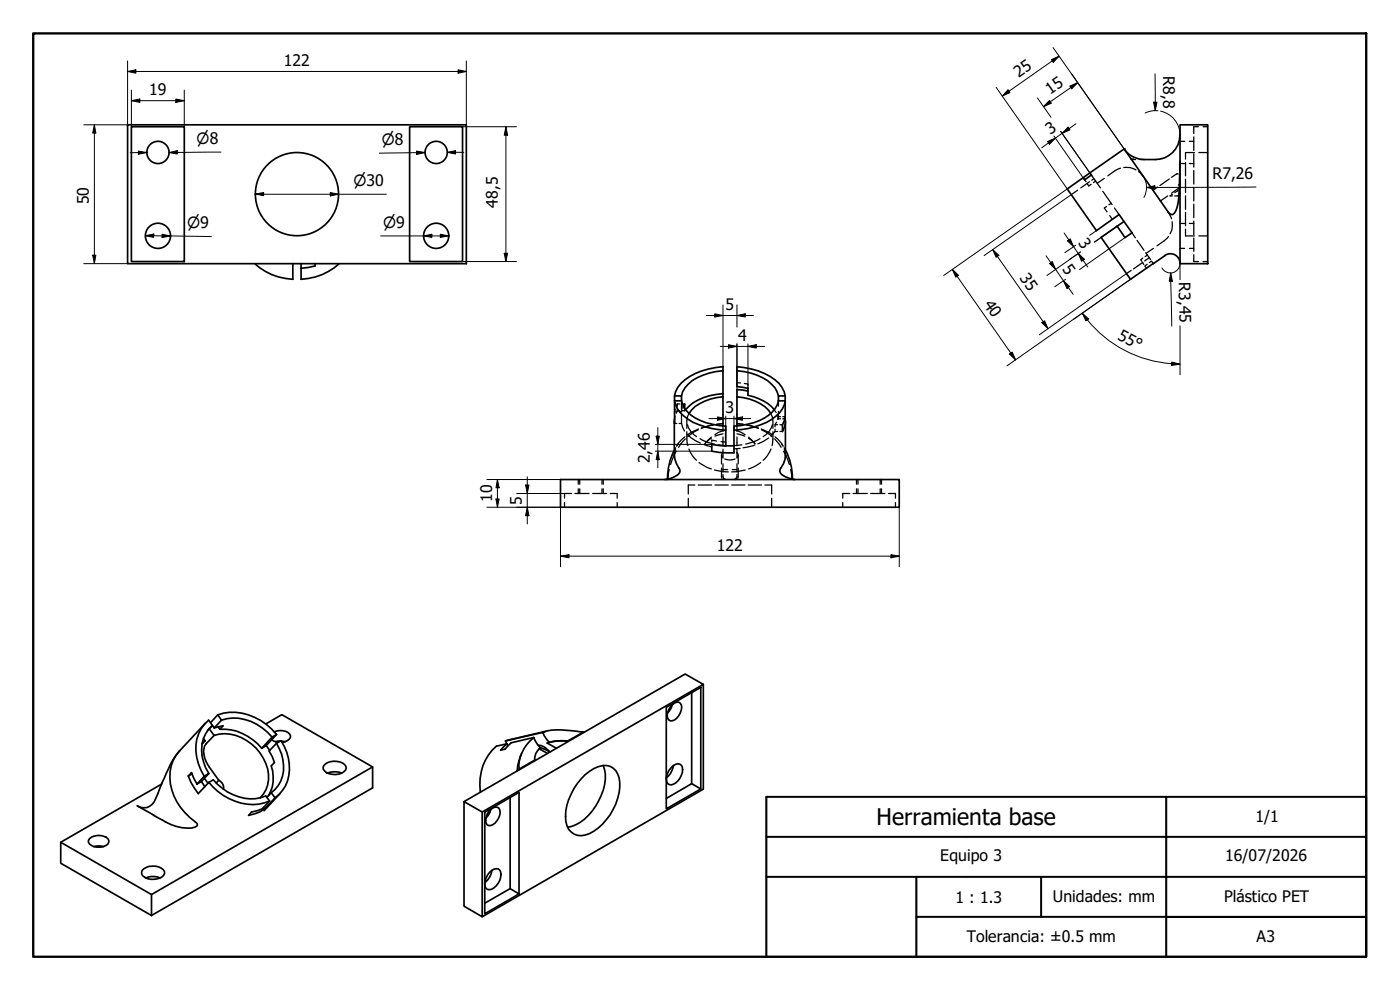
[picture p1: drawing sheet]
<svg xmlns="http://www.w3.org/2000/svg" width="420mm" height="297mm" viewBox="0 0 420 297" stroke-linecap="round" stroke-linejoin="round" font-family="sans-serif">
<!-- layer: Visible (ISO) -->
<g fill="none" stroke="#000" stroke-width=".51">
<path d="M38.3 37.5h101.7v41.6h-101.7zM39.4 38h15.9v40.5h-15.9zM122.9 38h15.9v40.5h-15.9zM354.1 37.5h8.4v41.6h-8.4zM327.1 51.9l-6.8 4.8 8.8 12.5 6.8-4.8 3.8 5.4-2.1 1.5-2.3-3.4M327.1 51.9l.4 .6-2 1.5-.4-.7M337.4 44.7l13.2 18.9a1.18 1.18 0 0 0 1.3 .8 1.18 1.18 0 0 0 1-1.2 20.3 20.3 0 0 0 1-7.3l.2-7.6M337.4 44.7l-10.3 7.2M354.1 40.5a7.4 7.4 0 0 1-7.3 7.4 12.5 12.5 0 0 1-7-1l-1.5-1.1-.9-1.1M76.5 79.1a17.9 17.9 0 0 0 11.4 4.7v-4.7M90.4 79.1v4.7a17.9 17.9 0 0 0 11.4-4.7M94.6 79.1v.7l-4.2 .7"/>
<path d="M335.3 67.9l-4.8 3.3 8.8 12.6 6.8-4.8M337.3 66.5l-2 1.4M346.1 79v.1M349.6 76.6a2.89 2.89 0 0 1 4.5 2.4M349.6 76.7l-3.5 2.4M202.4 118.8v8.2v-1.3M202.4 118.8a9.6 9.6 0 0 1 6.3-6.7 25.5 25.5 0 0 1 8.3-2.1v17.8M202.4 118.8h2.1v1.5M217 119a14.7 14.7 0 0 0-9.4 4l-.8 1.1M217 118.1a16.2 16.2 0 0 0-11.3 4.8M217 111.2a17.2 17.2 0 0 0-10.5 4.1l-1.6 2.3-.4 1.2M221.2 119a14.7 14.7 0 0 1 9.4 4l.7 1.1"/>
<path d="M221.2 111.2a16.2 16.2 0 0 1 11.4 5.2l1 2.4M224.5 117.3l-3.3-.4v10.9M235.6 118.8a9.3 9.3 0 0 0-6.2-6.7 24.6 24.6 0 0 0-8.2-2.1v6l3.3 .5v2.1a13.6 13.6 0 0 1 7.8 4.3M235.6 118.8h-2v1.5M235.6 118.8v1.5M202.4 126.4v10.2a9.8 9.8 0 0 0 1.6 4.4l.1 .3a4.3 4.3 0 0 1-3.7 2.4M202.4 135a18.3 18.3 0 0 0-2.1 8.5M204.5 120.3a8.8 8.8 0 0 0 5.8 5.9 25.6 25.6 0 0 0 7.5 1.7v5.9l-4.2-.5v2.1l2.2 .3 4.5 .2v-8a17.9 17.9 0 0 0 11.5-4.3l1.5-2.2 .3-1.1M204.5 120.3h-2.1a9.3 9.3 0 0 0 5.6 6.4 26.7 26.7 0 0 0 9.8 2.4M205.1 121.9l.4-.7v1.4M217.8 133.7h2.5M233.6 120.3h2"/>
<path d="M235.6 125.7h.1M235.6 125l-.2 1.2-.6 1.2v2.1l.9-2.6-.1-1.2M235.6 120.3a9 9 0 0 1-5.5 6.4 25.7 25.7 0 0 1-9.8 2.4M235.6 120.3v5.4M235.7 126.4v10.2a8.7 8.7 0 0 1-1.6 4.5 3 3 0 0 0 2.8 2.4l1.7 .4M235.7 135a18.3 18.3 0 0 1 2.1 8.5M168.2 143.9h101.7v8.3h-101.7zM200.3 143.5v.2M200.4 143.7l-.9 .2M237.8 143.5v.2M61.6 217l-7.8 8.4a12.4 12.4 0 0 0-1.6 13.4 20.8 20.8 0 0 0 6.9 8.2 .58 .58 0 0 1-.2 1 9.4 9.4 0 0 1-7.7-.6l-10-5.6a3.6 3.6 0 0 0 5.6-2.4l.5-1.1a59.1 59.1 0 0 1 5.8-12.1l.9-1M62.8 218.7l1.5 1.9"/>
<path d="M65.3 214.5l1.2 1.6-2.2 2.3-.5-.7-1.5 1.5M65.3 214.5a16.2 16.2 0 0 1 17.7 5.9M65.3 214.5l-2.1 2.3M65.5 218l.5 .8 .9-1-2.6 .6M66 218.8a15.4 15.4 0 0 1 12.5 5.7M66.5 216.1a14.2 14.2 0 0 1 15.2 5.1M79.8 217.2l4.8-2.8 27.2 15.7v6.3l-66.3 38.3M82.3 219.6a4.2 4.2 0 0 1 4.6 .7 1.27 1.27 0 0 1-.7 1.9l-1.6 .5M162.9 219.8l.5 1 1.4 1.9M162.9 219.8l-11.2 2.5M164 219.4l-12.3 2.9M175.4 219.6h-.4a40.8 40.8 0 0 0-10.9-.3l-1.2 .5"/>
<path d="M200 212.2l10.3-6v30.5l-10.3 6zM201.7 211.5a1.66 1.66 0 0 1 2.5-.5 3.9 3.9 0 0 1-1.8 5l-.7 .3a1.51 1.51 0 0 1-1.4-.8 1.51 1.51 0 0 1 0-1.6l.8-1.7zM201.7 211.4l-.5 1.4-.9 1.1M207.6 207.8v27.3l-7.6 4.5M211.1 205.3l-66.4 38.3-5.4-3.1 66.3-38.3 5.5 3.1v31.5l-66.4 38.3M48.5 235.3l-30.3 17.4M56.5 232.8l.8 1.9 2.2 3.4 3.2-3.4M56.5 232.8l1-1 1.6 3.5M57.6 232.2l-1.1 .6M60.5 234.5l1 1.5M61.1 221.6l.4 .6M61.3 232.9l1.4-.8-2.2 2.3-1.4 .9"/>
<path d="M61.3 232.9l-2.2 2.4M61.3 233.5l1.1 1.5M61.5 222.2l-.9 1M61.5 222.2l-.9 .9M62.7 234.7a16.6 16.6 0 0 0 16.6 6.2l1.6-.6M62.7 232.1a11.4 11.4 0 0 1-.1-13.3l1.2-1.1-1.2-1.6a11.5 11.5 0 0 0-3 13.1l1.7 3.7M62.7 234.7l1.3-.7a14.8 14.8 0 0 0 14.3 5.3l1.5-.5 1.1 1.5M64.3 220.6l-2.5 2.7a6.4 6.4 0 0 0 1.1 6.9l2.8 3.9M64.3 220.6a13.2 13.2 0 0 1 15.5 8.4 9.3 9.3 0 0 1-1.7 10.4M65.7 234.1a2.54 2.54 0 0 1 1.4 2.7M65.7 234.1l-.8 .8M79.9 223.7l1.1 1.5"/>
<path d="M79.9 223.7l-1.4 .8M81.4 237.9l1.1 1.5M81.4 237.9l-1.3 1.4M81.5 221.9l.5 .4 1.5 .4M82.5 239.4l-3.1 3.3M83 223l-2.2 2.3 1.6 3.5-1 1a10.5 10.5 0 0 1-.8 8.9M83 223l1.3-.8a13.9 13.9 0 0 1 1.4 13.6l-1.9 2.6-1.3 1M83 223a11.9 11.9 0 0 1 .5 12.7l-2.1 2.2M83 220.4l-1.3 .8-3.2 3.3M83 220.4l-3.1 3.3M84.1 238l-4.9 5.3M84.1 222.4l-1.4 .2"/>
<path d="M84.4 222.4l1.1 .2M97.2 229.7a4.5 4.5 0 0 1 6.6 .3 2.58 2.58 0 0 1-3.1 2.4 3.9 3.9 0 0 1-3.7-1.6v-.6zM98.3 232a5.9 5.9 0 0 1 4.3 0M111.8 230.1l-66.3 38.3M151.7 222.3l.4 .9M152.1 223.2l-3.1 .7a15.1 15.1 0 0 0-4.9 13.8M152.1 223.2l.3 .6M153.1 239.3v27.3l-7.6 4.4M156.5 226.2l-1.1 3.5-.2 1.6M160.1 221.3l-6.7 1.6-1.8 1.9-1.4 .3 1.9-1.9M160.5 228a3.9 3.9 0 0 1 1.6-3.7l-2-3a10.2 10.2 0 0 0-4.2 9.6M161.5 223.6a4.9 4.9 0 0 1 3.5 2l-2.9-1.3"/>
<path d="M161.8 224.6l2.5 1.4M164.8 222.7l-.6 .2 2.8 1.6M165.4 222.6l1.5-.2 3.4-.1h-2.9l-2.6 .4M175.6 232.5a8 8 0 0 1 7.5-2.6 5.9 5.9 0 0 1 2.9 6.4 17.5 17.5 0 0 1-9.1 13.8 4.7 4.7 0 0 1-7.1-3.7 17.3 17.3 0 0 1 5.8-13.9zM181 229.7a12.2 12.2 0 0 1-1.3 10.5 13.7 13.7 0 0 1-9.3 8M202.1 229.7a1.57 1.57 0 0 1 1.8-.5 1.57 1.57 0 0 1 1 1.7 4.9 4.9 0 0 1-3.5 4.6 1.47 1.47 0 0 1-1.4-1.8 5.2 5.2 0 0 1 2.1-4zM202.1 229.7a6 6 0 0 1-2.1 3.7M207.6 235.1l2.7 1.6M18.2 252.7l27.3 15.7v6.3l-27.3-15.7zM26.9 251.6a4.4 4.4 0 0 1 5.5 0 1.3 1.3 0 0 1-.6 2.1 4.2 4.2 0 0 1-5.3-1v-.6zM28.2 254l1.4-.2 1.5 .2M79.1 242.3l.3 .4"/>
<path d="M80.9 240.3l-2.2 2.4-3.2 .9-.9 1.1 3.3-1.1 1.5-.9M139.3 240.5v31.4l5.4 3.2v-31.5M145.5 243.7l10.3-6v30.5l-10.3 6zM146.2 244.3l.2 .4M146.9 244l-.6 .1M147 243.7l-.6 .4M147.3 242.9a1.58 1.58 0 0 1 2.2-.6 1.58 1.58 0 0 1 .5 2.2 3.7 3.7 0 0 1-3.4 3.2 1.75 1.75 0 0 1-.7-2.4l.7-1.7zM147.3 242.9l-.6 1.4-.8 1.1M43.2 260.7a4.6 4.6 0 0 1 6.1 .7 2.05 2.05 0 0 1-2.2 2.3 4 4 0 0 1-4.6-1.4l.2-1.1zM43.8 263.4a5.1 5.1 0 0 1 4.3 0M146.9 261.8a2.2 2.2 0 0 1 3.1-.7 4.4 4.4 0 0 1-3.1 5.8 1.45 1.45 0 0 1-1.4-1.7 5.5 5.5 0 0 1 1.4-3.4zM147.6 261.2a5.7 5.7 0 0 1-2.1 3.6"/>
<path d="M153.1 266.6l2.7 1.6"/>
<circle cx="47.4" cy="45.7" r="3.3"/>
<circle cx="89.1" cy="58.2" r="12.5"/>
<circle cx="130.9" cy="45.7" r="3.3"/>
<circle cx="47.4" cy="70.8" r="3.8"/>
<circle cx="130.9" cy="70.8" r="3.8"/>
</g>
<!-- layer: Visible fina (ISO) -->
<g fill="#000">
<circle cx="162.9" cy="219.8" r=".19"/>
<circle cx="160.1" cy="221.3" r=".19"/>
</g>
<path d="M175 219.6l-4.7 2.7M160.5 228l-4.7 2.7" fill="none" stroke="#000" stroke-width=".38"/>
<!-- layer: Visible (ISO) -->
<g fill="#000">
<circle cx="337.4" cy="44.7" r=".25"/>
<circle cx="162.9" cy="219.8" r=".25"/>
</g>
<!-- layer: Oculto (ISO) -->
<g fill="none" stroke="#000" stroke-width=".38">
<path d="M359.7 38h-1.4v2.1M361.1 38h1.4M323.4 57.1l-1.9 1.3M325.5 54l.4 .5M326.3 55.2l.5 .6 .7-.5M327 54.5l-2.6 1.9M327.5 52.5l.5 .6M328.3 53.6l-.6 .5M328.4 53.7l.4 .6M328.8 54.3l1.5 2.1M328.8 54.3l-.6 .5M331 57.4l2.8 4"/>
<path d="M331.4 53.5l-2.1 1.5M336.3 50.5l-1.7 .7-2.1 1.6M337.2 50.3a5.1 5.1 0 0 1 3.7 .7M339.8 47.6l-.3 .3h1.3M340.4 47.2l-.3 .2M341.7 51.5l1.3 1.4M342.1 47.9h1.2M347.4 56.1l-1.4 1M350.5 58.8l-2.3 1.5M350.9 53.7l-2.8 2M351.9 58.3l-.7 .5h.7M353.6 52.2h-.6l-1.4 1"/>
<path d="M353.6 57.1l-1 .7M353.7 58.7l-1.1 .1M353.8 55.4l-.2 .1M353.9 52.2l.2 .2M353.9 56.2l-2.3 1.8M354.1 55.1l-.2 .2M354.1 55.8v.3M354.1 58l-.1 .4M354.1 56.7l-.3 .2M354.1 49.1h1.4M354.1 42.4h1.4M355.8 48.8v4"/>
<path d="M355.8 53.8v4M355.8 58.8v4M356.9 49.1h1.4M356.9 42.4h1.4M358.3 41.1v4M358.3 46.2v4M358.3 51.2v4M358.3 56.2v4.1M358.5 45.8h-2.7v1.9M359.8 45.8h2.7M332.1 62l-.7 .4 .8 1.1M333.1 64.7l.7 1.1"/>
<path d="M333.5 61l-.7 .5M334.5 62.4l1.4 2M339.7 69.8l1 1.6M341.2 72.1l2.1 3M342.7 78.5l.2 .3M342.9 78.8l-2.7 1.9M342.9 78.8l.4 .6M343 77.5l-.7 .5 .2 .2M343.7 79.9l.4 .6M343.9 75.9l1 1.4M344.3 79.3l-.7 .5M344.4 76.5l-.7 .5"/>
<path d="M344.9 77.3l.4 .6M344.9 77.3l-1.4 1M345.6 78.3l-.7 .5M345.7 78.5l.4 .5M346.1 74.5l-2.1 1.5M350.6 63.6l1 2M350.6 71l-1.3 1.3-2.1 1.5M351.8 66.5l-.1 2.6-.5 1.1M354.1 67h1.4M354.1 74.5h1.4M355.8 63.7v4M355.8 68.8v2h2.7"/>
<path d="M356.9 67h1.4M356.9 74.5h1.4M358.3 61.3v4M358.3 66.3v4.1M358.3 71.4v4M358.3 76.4v2.1h1.4M359.8 70.8h2.7M361.1 78.5h1.4M339.5 81.1l-1.4 1M221.2 114.8l1 .1M223.4 115l1.1 .2v.5M224.5 116.1v.4"/>
<path d="M202.4 127h.7M202.6 124.8l-.2 .9M202.6 122.7l-.2 .9h.7M202.8 134.7l-.4 1.9M202.8 134.4l-.4 .6M202.9 135.4l-1.7 4M203.3 123.2l-.4 .8M203.3 121.2v.7M203.3 122.5v.7M203.3 121.2l-.4 .8M203.3 123.2h.7M203.3 121.2h.7"/>
<path d="M203.6 133.1l-.4 .6M203.8 127h.7M204.5 127l.9 2.3M204.5 120.3v2.7M204.5 124.3v2.7M204.7 123l-.2 .6h-.7M204.8 123.2h.7M204.8 121.2h.7M205.1 121.9l-.2 .6M205.5 122.6v.3M205.5 123v.2M205.5 131l-1.9 1.9-.5 1"/>
<path d="M205.6 123.1l-.1 .1M205.7 131.7l-2.1 2.5M205.7 122.9v.1M206.1 129.5v2.2l.3 2M206.1 126.4v2.1M206.2 130.3a11.9 11.9 0 0 0 4 2.7M206.3 127.4a6 6 0 0 0 2.7 3.6M206.8 134.7a7.9 7.9 0 0 0 2.2 3.4M206.8 124.1l-.7 2.1M209.5 129l-1.1 .5-2 1.5M209.6 128.7l-3.3 1.8M209.8 138.8l2.3 1.4 1.4 .5"/>
<path d="M210.1 131.6a11.8 11.8 0 0 0 4.3 1.6M210.5 128.4l3.6-.9-3.7 1.1M211.3 133.4l2.3 .7M213.5 131.2l-1.9 1.9 1.9-1.6M213.6 132.9v.4M215 132.3l-1.4-.2v.4M215.1 127.3l1.9-.2zM215.5 133.5l2.3 .2M216.4 132.5l1.4 .1M216.5 136.6v2.6M217 129.2l-2.4 1.2M217 130.2l-2.4 .7"/>
<path d="M217 135.8l-.4 .5 .3 .9M217 127.8v1.7M217 131.1v2.7M217 134.8v2.7M217 139.2v2.4M217.5 137.7a4 4 0 0 0 3.1 0M221.2 129.2l2.4 1.2M221.2 130.2l2.3 .7M221.2 135.8l.4 1-.3 .4M221.2 127.8v1.7M221.2 131.1v2.7M221.2 134.8v2.7"/>
<path d="M221.2 139.2v2.4M221.6 136.6v2.6M222.1 134.5l-1.8 .2M222.6 133.5l-2.3 .2M223 127.3l-1.8-.2 1.9 .2M224 127.5l3.6 .9M224 127.5l3.6 1.1M224.7 131.2l1.9 1.9-1.9-1.6M226.6 133.5l-3.6 .9M228.1 131.6l-2.4 1.1-1.9 .5M228.3 138.8l-2.3 1.4-1.3 .5M228.5 128.7l3.3 1.8"/>
<path d="M228.5 129l1.2 .5 2 1.5M230.7 131.4l-3.2 1.7M231.3 124.1l.7 2.1M231.4 134.7a8.8 8.8 0 0 1-2.4 3.4M231.8 127.4a5.8 5.8 0 0 1-2.8 3.6M232 129.5l-.3 4.2M232 126.4v2.1M232.3 122.9l.6 .8M232.5 131.7l1.9 2.5M232.6 129.5l-1.3 1.3M232.6 131l1.8 1.9 .6 1M232.6 129.5h.8"/>
<path d="M232.6 127.4v.7M232.6 128.8v.7M232.6 127.4h.8M233 126.7l-.4 .7M233.4 124.6l.2 1.1M233.6 125.7h.7M233.6 120.3v1.5M233.6 123.4v1.8M233.6 125.4v.3M234.1 129.5h.7M234.1 127.4h.7M234.3 125h-.7l-.2 .8"/>
<path d="M234.6 133.1l.3 .6M234.9 125.7h.7M234.9 125h.7M235.1 135.4l1.8 4M235.3 134.4l.4 .6M235.4 134.7l.3 1.9M169.4 150.8v1.4M171.5 148.1h-2.1v1.4M172.5 148.1h4.3M173.5 143.9v1.4M173.5 146.7v1.4M174 143.9v1.4"/>
<path d="M174 146.7v1.4M177.9 148.1h4.2M180.7 143.9v1.4M180.7 146.7v1.4M181 143.9v1.4M181 146.7v1.4M183.1 148.1h2.1v1.4M185.2 150.8v1.4M200.3 143.7h.1M200.3 143.8h.1M200.5 142.6v.5M200.9 140.9l-.6 3 .1-.5"/>
<path d="M206.6 149.5v2.7M208.5 145.5h-1.9v2.7M209.5 145.5h4.1M214.4 141l4.2 .6M214.6 145.5h4M216.5 140.4l.2 3.1M217 143.7l.4 .2M217 142.4l.1 1.1M217 140.9h1.4M217.2 143.4v.2M217.4 143.7l.4 .2M217.4 143.7l.3 .2"/>
<path d="M219.6 145.5h4M219.8 140.9h1.4M220.7 143.7l-.3 .2M220.7 143.7l-.4 .2M220.9 143.4v.2M221.2 142.4l-.2 1.1M221.2 143.7l-.5 .2M221.6 140.4l-.2 3.1M223.6 141l-4 .6M224.5 145.5h4M229.6 145.5h2v2.7M231.6 149.5v2.7"/>
<path d="M237.3 140.9l.5 3-.1-.5M237.6 142.6v.5M237.8 143.8h.1M252.9 150.8v1.4M255 148.1h-2.1v1.4M256 148.1h4.3M257 143.9v1.4M257 146.7v1.4M257.5 143.9v1.4M257.5 146.7v1.4M261.3 148.1h4.3M264.2 143.9v1.4"/>
<path d="M264.2 146.7v1.4M264.5 143.9v1.4M264.5 146.7v1.4M266.6 148.1h2.1v1.4M268.7 150.8v1.4"/>
</g>
<g fill="#000">
<circle cx="354.1" cy="55.1" r=".19"/>
<circle cx="217" cy="127.1" r=".19"/>
<circle cx="221.2" cy="127.1" r=".19"/>
<circle cx="200.3" cy="143.9" r=".19"/>
<circle cx="237.7" cy="143.7" r=".19"/>
<circle cx="237.8" cy="143.8" r=".19"/>
</g>
<!-- layer: Borde (ISO) -->
<path d="M10 10h400v277.1h-400z" fill="none" stroke="#000" stroke-width=".7"/>
<path d="M230 239.1h120v12h-120zM350 239.1h60v12h-60zM230 251.1h120v12h-120zM350 251.1h60v12h-60zM275 275.1h75v12h-75zM275 263.1h37.5v12h-37.5zM312.5 263.1h37.5v12h-37.5zM350 263.1h60v12h-60h60v12h-60zM230 287.1v-24h45v24M230 287.1v-48h180v48M230 287.1h45" fill="none" stroke="#000" stroke-width=".51"/>
<!-- layer: Cota (ISO) -->
<g fill="none" stroke="#000" stroke-width=".3">
<path d="M38.3 18.3v19.2h-13.2M140 18.3v19.2M315.5 17.9l2.3-1-1.7 1.8zM316 14.3l21.4 30.4M317.8 16.9l-17 11.9M28.3 37.5l.5 2.4h-1zM28.3 37.5v41.6M38.3 21.4l2.5-.5v1.1zM38.3 21.4h101.7M39.4 30.2l2.6-.5v1zM39.4 30.2h15.9M39.4 27v11"/>
<path d="M52.8 29.7l2.5 .5-2.5 .5zM55.3 27v11M137.5 20.9l2.5 .5-2.5 .6zM138.8 38h16.2M151.8 38l.5 2.6h-1zM151.8 38v40.5M299 26.2l21.3 30.5-37.1 26M302.5 27l.6 .8-2.3 1zM311.3 29.4l4.1 5.8M315 30.1l.5 .9-2.3 1zM320.5 38.1l.6 .9-2.3 1zM321.1 25.8l2.3-1-1.8 1.9z"/>
<path d="M322.9 37.1l-10.2 7.2M323.4 24.8l-10.2 7.2M346.2 30.7h1l-.5 2.5zM346.6 22.1l.1 11.1M347.5 33.2l-2 .1-1.8 .6M348.3 33.4a7.3 7.3 0 0 1 5.8 7.1M41.5 45.3l2.6 .5-2.6 .5zM44.1 45.8h-5M50.7 45.8l2.5-.6v1zM66.3 45.6l-15.6 .2 2.5-.1M76.6 58.2l2.5-.4v.9zM76.6 58.2l39.4 .1"/>
<path d="M99.1 57.8l2.5 .5-2.5 .5zM125 45.3l2.6 .5-2.6 .5zM125 45.8h2.6l-13.7 .2M134.2 45.7l2.5-.5v1zM134.2 45.7h5M314.4 42.5l2.3-1-1.7 1.8zM316.3 40.8l9.2 13.2M321.5 58.4l-26.2 18.3M327.5 52.5l-9.2-13.1 10.5 14.9M343.1 52.8a6.1 6.1 0 0 1 .2 6.4M344.1 56.2l2.5-.5v1.1zM376.9 56.1l-32.8 .1"/>
<path d="M25.1 79.1h13.2M27.8 76.6h1l-.5 2.5zM43.6 70.7l2.6-.5-.1 1zM43.6 70.7l19.8 .3M48.6 70.3l2.5 .5-2.5 .5zM114.2 70.8h20.4M127.1 70.8l2.5-.5v.9zM132.1 70.3l2.5 .5-2.5 .4zM138.8 78.5h16.2M151.3 76h1l-.5 2.5zM297.9 74.9l1.9 1.7-.8 .6zM297.9 74.9l16.6 23.7"/>
<path d="M313.9 76.8l8.2 11.5M315 79l.8-.5 1 2.3zM319.3 69.9l7.2 10.2M320.4 72.2l.8-.5 1 2.3zM321 77.8l3.2-2.2-10 7.1M322.8 73.6l-3.2 2.2M323.6 76.1l1.8 1.7-.8 .6zM329.1 69.2l-2.1 1.4M335.3 67.9l-6.8 4.7 2-1.4M337.6 71.3l-13.6 9.6M354.1 79a2.89 2.89 0 0 1-2.2 2.8 2.89 2.89 0 0 1-3.2-1.4M354.1 79.1v4.8"/>
<path d="M212 94.7h14.1M214.5 94.2l2.5 .5-2.5 .4zM217 91.5v18.5M221.2 94.7l2.4-.5v.9zM221.2 91.5v6.7M285.8 80.8l1.9 1.8-.9 .6zM285.8 80.8l19 27.2M312.7 96.8l.8-.5 1 2.3zM319.2 84.3l1.8 1.7-.8 .6zM319.8 83.8l-3.3 2.2M322.2 95.8l17.1-12-37.1 26M324.8 94l1.9 1.7-.8 .6z"/>
<path d="M324.8 94a35.8 35.8 0 0 0 26.8 15.1M338.1 82.1l-26.2 18.3M351.3 81.9l.6 2.5h-1zM351.3 81.9l.4 15.9M354.1 97.8v14.6M216.2 103.9h13.3M218.6 103.4l2.6 .5-2.6 .5zM221.2 103.2v13.7M224.5 103.9l2.4-.5v1zM224.5 103.2v13.3M303 106.2l.8-.6 1 2.4zM351.6 109.1l2.5 .2"/>
<path d="M351.7 108.6l2.4 .7-2.5 .4zM196.7 135.4h16.9M196.7 133.3h16.9M196.9 130.9h1l-.5 2.4zM197.4 135.4l.5 2.5h-1zM197.4 128.3v12.1M212.8 125.6h12.5M215.3 125.1l2.5 .5-2.5 .5zM217.8 124.8v4.3M220.3 125.6l2.5-.5v1zM220.3 124.8v4.3M146.1 152.2h22.1v17.8"/>
<path d="M146.1 143.9h22.1M148.8 149.7h1l-.5 2.5zM149.3 143.9l.5 2.5h-1zM149.3 143.9v8.3M155.1 148.1h14.3M157.7 145.5h1l-.5 2.6zM158.2 152.2l.5 2.5h-1zM158.2 143.1v14.1M269.9 152.2v17.8M168.2 166.9l2.6-.5v1zM168.2 166.9h101.7M267.4 166.4l2.5 .5-2.5 .5z"/>
</g>
<g fill="#000">
<path d="M315.5 17.9l2.3-1-1.7 1.8zM28.3 37.5l.5 2.4h-1zM38.3 21.4l2.5-.5v1.1zM39.4 30.2l2.6-.5v1zM52.8 29.7l2.5 .5-2.5 .5zM137.5 20.9l2.5 .5-2.5 .6zM302.5 27l.6 .8-2.3 1zM315 30.1l.5 .9-2.3 1zM320.5 38.1l.6 .9-2.3 1zM321.1 25.8l2.3-1-1.8 1.9zM346.2 30.7h1l-.5 2.5zM41.5 45.3l2.6 .5-2.6 .5z"/>
<path d="M50.7 45.8l2.5-.6v1zM76.6 58.2l2.5-.4v.9zM99.1 57.8l2.5 .5-2.5 .5zM125 45.3l2.6 .5-2.6 .5zM134.2 45.7l2.5-.5v1zM151.8 38l.5 2.6h-1zM314.4 42.5l2.3-1-1.7 1.8zM344.1 56.2l2.5-.5v1.1zM27.8 76.6h1l-.5 2.5zM43.6 70.7l2.6-.5-.1 1zM48.6 70.3l2.5 .5-2.5 .5zM127.1 70.8l2.5-.5v.9z"/>
<path d="M132.1 70.3l2.5 .5-2.5 .4zM151.3 76h1l-.5 2.5zM297.9 74.9l1.9 1.7-.8 .6zM315 79l.8-.5 1 2.3zM320.4 72.2l.8-.5 1 2.3zM323.6 76.1l1.8 1.7-.8 .6zM214.5 94.2l2.5 .5-2.5 .4zM221.2 94.7l2.4-.5v.9zM285.8 80.8l1.9 1.8-.9 .6zM312.7 96.8l.8-.5 1 2.3zM319.2 84.3l1.8 1.7-.8 .6zM324.8 94l1.9 1.7-.8 .6z"/>
<path d="M351.3 81.9l.6 2.5h-1zM218.6 103.4l2.6 .5-2.6 .5zM224.5 103.9l2.4-.5v1zM303 106.2l.8-.6 1 2.4zM351.7 108.6l2.4 .7-2.5 .4zM196.9 130.9h1l-.5 2.4zM197.4 135.4l.5 2.5h-1zM215.3 125.1l2.5 .5-2.5 .5zM220.3 125.6l2.5-.5v1zM148.8 149.7h1l-.5 2.5zM149.3 143.9l.5 2.5h-1zM157.7 145.5h1l-.5 2.6z"/>
<path d="M158.2 152.2l.5 2.5h-1zM168.2 166.9l2.6-.5v1zM267.4 166.4l2.5 .5-2.5 .5z"/>
</g>
<text font-size="6.9" x="263.1" y="247.5">Herramienta base</text>
<g font-size="4.8">
<text x="85.2" y="19.9">122</text>
<text x="305.8" y="23.4" transform="rotate(-35 305.8 23.4)">25</text>
<text x="349.1" y="22.8" transform="rotate(90 349.1 22.8)">R8,8</text>
<text x="44.8" y="28.6">19</text>
<text x="315.2" y="28.6" transform="rotate(-35 315.2 28.6)">15</text>
<text x="315.3" y="40.6" transform="rotate(-35 315.3 40.6)">3</text>
<text x="363.9" y="53.8">R7,26</text>
<text x="26.7" y="61.3" transform="rotate(-90 26.7 61.3)">50</text>
<text x="149.4" y="62.3" transform="rotate(-90 149.4 62.3)">48,5</text>
<text x="323.5" y="73" transform="rotate(55 323.5 73)">3</text>
<text x="305.8" y="83.4" transform="rotate(55 305.8 83.4)">35</text>
<text x="318.7" y="80.8" transform="rotate(55 318.7 80.8)">5</text>
<text x="353.8" y="84.7" transform="rotate(89 353.8 84.7)">R3,45</text>
<text x="217.7" y="93">5</text>
<text x="295.1" y="91.4" transform="rotate(55 295.1 91.4)">40</text>
<text x="335.2" y="101.8" transform="rotate(28 335.2 101.8)">55°</text>
<text x="221.5" y="102.4">4</text>
<text x="217.7" y="123.9">3</text>
<text x="195" y="139.1" transform="rotate(-90 195 139.1)">2,46</text>
<text x="147.7" y="150.7" transform="rotate(-90 147.7 150.7)">10</text>
<text x="156.7" y="151.4" transform="rotate(-90 156.7 151.4)">5</text>
<text x="215.1" y="165.3">122</text>
<text x="376.7" y="246.7">1/1</text>
<text x="282.2" y="258.4">Equipo 3</text>
<text x="367.7" y="258.2">16/07/2026</text>
<text x="286.8" y="270.8">1 : 1.3</text>
<text x="316" y="270.5">Unidades: mm</text>
<text x="367.3" y="270.7">Plástico PET</text>
<text x="290.1" y="282.8">Tolerancia: ±0.5 mm</text>
<text x="377.1" y="282.7">A3</text>
</g>
<g font-size="4.6">
<text x="59" y="43.3">⌀8</text>
<text x="114.6" y="43.5" transform="rotate(-1 114.6 43.5)">⌀8</text>
<text x="106" y="55.9">⌀30</text>
<text x="56.1" y="68.4" transform="rotate(1 56.1 68.4)">⌀9</text>
<text x="115" y="68.4">⌀9</text>
</g>
</svg>
